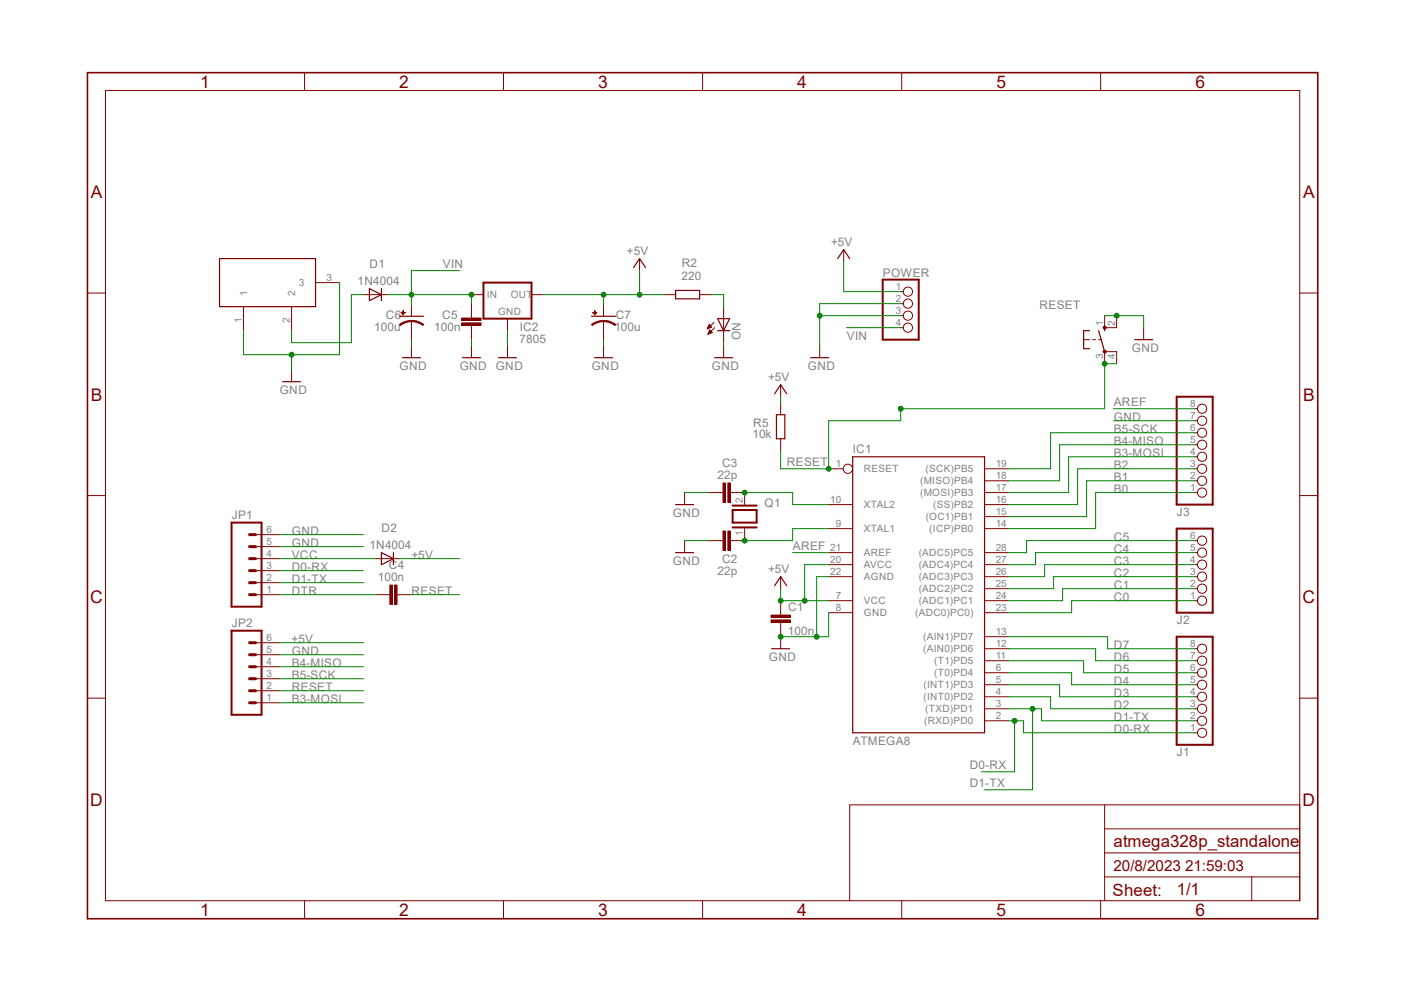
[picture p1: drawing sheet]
<svg xmlns="http://www.w3.org/2000/svg" width="297mm" height="210mm" viewBox="0 0 297 210" stroke-linecap="round" stroke-linejoin="round" font-family="sans-serif">
<path d="M163.9 83.3l1.2-1.9 1.3 1.9M164.3 87.7h1.7v5.1h-1.7zM180.4 96.6h27.9v58.4h-27.9z" fill="none" stroke="#800000" stroke-width=".25"/>
<g fill="none" stroke="#800000" stroke-width=".21">
<path d="M165.1 81.4v2.5M165.1 85.2v2.5M165.1 92.8v2.5M175.3 99.1h3.1M208.3 99.1h5.1M175.3 116.9h5.1M175.3 119.4h5.1M175.3 106.7h5.1M175.3 111.8h5.1M208.3 116.9h5.1M208.3 119.4h5.1M208.3 101.7h5.1"/>
<path d="M208.3 104.2h5.1M208.3 106.7h5.1M208.3 109.3h5.1M208.3 111.8h5.1M165.1 129.6v.5M165.1 131.6v.5M175.3 122h5.1M175.3 127h5.1M175.3 129.6h5.1M208.3 122h5.1M208.3 124.5h5.1M208.3 127h5.1"/>
<path d="M208.3 129.6h5.1M208.3 134.7h5.1M208.3 137.2h5.1M208.3 139.7h5.1M208.3 142.3h5.1M208.3 144.8h5.1M208.3 147.4h5.1M208.3 149.9h5.1M208.3 152.4h5.1"/>
<circle cx="179.4" cy="99.1" r=".98"/>
</g>
<path d="M163.1 131.1h4.1v.5h-4.1z" fill-rule="evenodd" fill="#800000"/>
<path d="M163.1 131.1h4.1v.5h-4.1z" fill="none" stroke="#800000" stroke-width=".21"/>
<path d="M163.1 130.1h4.1v.5h-4.1z" fill-rule="evenodd" fill="#800000"/>
<path d="M152.4 114.3h.6M154.5 114.3h.5M157.5 104.2v2.5M157.5 111.8v2.5M163.1 130.1h4.1v.5h-4.1zM165.1 122v2.5M165.1 127v2.6M165.1 132.1v5.1" fill="none" stroke="#800000" stroke-width=".21"/>
<path d="M163.2 137.2h3.8M163.9 123.9l1.2-1.9 1.3 1.9" fill="none" stroke="#800000" stroke-width=".25"/>
<path d="M155 107.9h5.1v2.6h-5.1zM155 106.9h5.1M155 111.5h5.1" fill="none" stroke="#800000" stroke-width=".42"/>
<path d="M154 112.3h.5v4.1h-.5z" fill-rule="evenodd" fill="#800000"/>
<path d="M154 112.3h.5v4.1h-.5z" fill="none" stroke="#800000" stroke-width=".21"/>
<path d="M153 112.3h.5v4.1h-.5z" fill-rule="evenodd" fill="#800000"/>
<path d="M149.9 114.3h2.5M152.4 104.2h.6M153 112.3h.5v4.1h-.5zM154.5 104.2h.5M155 114.3h2.5" fill="none" stroke="#800000" stroke-width=".21"/>
<path d="M154 102.2h.5v4h-.5z" fill-rule="evenodd" fill="#800000"/>
<path d="M154 102.2h.5v4h-.5z" fill="none" stroke="#800000" stroke-width=".21"/>
<path d="M153 102.2h.5v4h-.5z" fill-rule="evenodd" fill="#800000"/>
<g fill="none" stroke="#800000" stroke-width=".21">
<path d="M178.5 52.8v2.5M76.9 62.3h5.1M99.7 66.8v.5M99.7 68.8v.5M107.4 73.1v2.5M173.4 73.1v2.5M190.5 61.7h.6M190.5 64.2h.6M190.5 66.8h.6M190.5 69.3h.6M252.7 99.1h.6M252.7 96.6h.6"/>
<path d="M252.7 94.1h.6M252.7 91.5h.6M252.7 89h.6M252.7 86.4h.6M144.8 104.2v2.5M144.8 114.3v2.6M149.9 104.2h2.5M153 102.2h.5v4h-.5zM155 104.2h2.5M252.7 104.2h.6M252.7 101.7h.6M252.7 119.4h.6"/>
<path d="M252.7 116.9h.6M252.7 114.3h.6M252.7 139.7h.6M252.7 137.2h.6M252.7 127h.6M252.7 124.5h.6M252.7 122h.6M252.7 155h.6M252.7 152.4h.6M252.7 149.9h.6M252.7 147.4h.6M252.7 144.8h.6"/>
<path d="M252.7 142.3h.6"/>
<circle cx="192.1" cy="66.8" r=".98"/>
<circle cx="192.1" cy="64.2" r=".98"/>
<circle cx="192.1" cy="69.3" r=".98"/>
<circle cx="192.1" cy="61.7" r=".98"/>
<circle cx="254.3" cy="91.5" r=".98"/>
<circle cx="254.3" cy="89" r=".98"/>
<circle cx="254.3" cy="94.1" r=".98"/>
<circle cx="254.3" cy="99.1" r=".98"/>
<circle cx="254.3" cy="86.4" r=".98"/>
<circle cx="254.3" cy="96.6" r=".98"/>
<circle cx="254.3" cy="114.3" r=".98"/>
<circle cx="254.3" cy="119.4" r=".98"/>
<circle cx="254.3" cy="101.7" r=".98"/>
<circle cx="254.3" cy="116.9" r=".98"/>
<circle cx="254.3" cy="104.2" r=".98"/>
<circle cx="254.3" cy="127" r=".98"/>
<circle cx="254.3" cy="124.5" r=".98"/>
<circle cx="254.3" cy="122" r=".98"/>
<circle cx="254.3" cy="137.2" r=".98"/>
<circle cx="254.3" cy="139.7" r=".98"/>
<circle cx="254.3" cy="144.8" r=".98"/>
<circle cx="254.3" cy="149.9" r=".98"/>
<circle cx="254.3" cy="155" r=".98"/>
<circle cx="254.3" cy="152.4" r=".98"/>
<circle cx="254.3" cy="147.4" r=".98"/>
<circle cx="254.3" cy="142.3" r=".98"/>
</g>
<path d="M177.2 54.7l1.3-1.9 1.2 1.9M78.1 61l2.6 1.3-2.6 1.3zM80.7 61v2.6M105.5 75.6h3.8M171.5 75.6h3.8M142.9 116.9h3.8M142.9 106.7h3.8" fill="none" stroke="#800000" stroke-width=".25"/>
<path d="M186.7 59.1h7.7v12.7h-7.7zM248.9 83.9h7.6v22.8h-7.6zM248.9 111.8h7.6v17.8h-7.6zM248.9 134.7h7.6v22.8h-7.6z" fill="none" stroke="#800000" stroke-width=".42"/>
<path d="M97.7 67.3h4.1v.5h-4.1z" fill-rule="evenodd" fill="#800000"/>
<path d="M97.7 67.3h4.1v.5h-4.1z" fill="none" stroke="#800000" stroke-width=".21"/>
<path d="M97.7 68.3h4.1v.5h-4.1z" fill-rule="evenodd" fill="#800000"/>
<path d="M87 67.9v1.5M97.7 68.3h4.1v.5h-4.1zM99.7 64.2v2.6M99.7 69.3v2.5M99.7 73.1v2.5" fill="none" stroke="#800000" stroke-width=".21"/>
<path d="M84.5 66.9h5.1M97.8 75.6h3.8" fill="none" stroke="#800000" stroke-width=".25"/>
<path d="M87 67.8a3.6 3.6 0 0 1 2.6 .8l-.1 .2a4.1 4.1 0 0 0-2.5-.8z" fill-rule="evenodd" fill="#800000"/>
<path d="M87 67.8a3.6 3.6 0 0 1 2.6 .8l-.1 .2a4.1 4.1 0 0 0-2.5-.8z" fill="none" stroke="#800000" stroke-width=".21"/>
<path d="M84.5 68.6l1.5-.7 1-.1v.2a4.1 4.1 0 0 0-2.3 .8z" fill-rule="evenodd" fill="#800000"/>
<path d="M84.5 68.6l1.5-.7 1-.1v.2a4.1 4.1 0 0 0-2.3 .8z" fill="none" stroke="#800000" stroke-width=".21"/>
<path d="M84.8 66.1l.9 .1z" fill-rule="evenodd" fill="#800000"/>
<path d="M84.8 66.1l.9 .1z" fill="none" stroke="#800000" stroke-width=".21"/>
<path d="M85.2 65.7l.1 .9z" fill-rule="evenodd" fill="#800000"/>
<path d="M85.2 65.7l.1 .9zM87 64.3v2.6M87 69.4v2.6M127.7 67.9v1.5" fill="none" stroke="#800000" stroke-width=".21"/>
<path d="M125.1 66.9h5.1" fill="none" stroke="#800000" stroke-width=".25"/>
<path d="M127.7 67.8a3.8 3.8 0 0 1 2.6 .8l-.2 .2a4.1 4.1 0 0 0-2.4-.8z" fill-rule="evenodd" fill="#800000"/>
<path d="M127.7 67.8a3.8 3.8 0 0 1 2.6 .8l-.2 .2a4.1 4.1 0 0 0-2.4-.8z" fill="none" stroke="#800000" stroke-width=".21"/>
<path d="M125.1 68.6l1.6-.7 1-.1v.2a3.9 3.9 0 0 0-2.4 .8z" fill-rule="evenodd" fill="#800000"/>
<path d="M125.1 68.6l1.6-.7 1-.1v.2a3.9 3.9 0 0 0-2.4 .8z" fill="none" stroke="#800000" stroke-width=".21"/>
<path d="M125.4 66.1l.9 .1z" fill-rule="evenodd" fill="#800000"/>
<path d="M125.4 66.1l.9 .1z" fill="none" stroke="#800000" stroke-width=".21"/>
<path d="M125.8 65.7l.1 .9z" fill-rule="evenodd" fill="#800000"/>
<g fill="none" stroke="#800000" stroke-width=".21">
<path d="M135.3 54.7v2.5M87 73.1v2.5M125.8 65.7l.1 .9zM127.7 64.3v2.6M127.7 69.4v2.6M127.7 73.1v2.5M140.4 62.3h2.5M148 62.3h2.5M153.1 73.1v2.5M229.2 71.8h1.3M231.1 71.8h.7M232.4 71.8h.6"/>
<path d="M233.7 69.3h2.5M233.7 74.4h2.5"/>
</g>
<path d="M134 56.6l1.3-1.9 1.3 1.9M85.1 75.6h3.8M125.8 75.6h3.8M142.9 61.4h5.1v1.8h-5.1zM151.2 75.6h3.8M230.5 69.9h-1.3v3.8h1.3M232.4 69.9l1.3 4.5M233.7 69.3v.6" fill="none" stroke="#800000" stroke-width=".25"/>
<path d="M233.5 74.1h.4v.5l-.2 .1-.2-.1-.2-.2z" fill-rule="evenodd" fill="#800000"/>
<path d="M233.5 74.1h.4v.5l-.2 .1-.2-.1-.2-.2z" fill="none" stroke="#800000" stroke-width=".21"/>
<path d="M233.5 69h.4v.5l-.2 .1-.2-.1-.2-.2z" fill-rule="evenodd" fill="#800000"/>
<g fill="none" stroke="#800000" stroke-width=".21">
<path d="M22.3 19.1h252.7v171.4h-252.7zM64.4 15.4v3.7M106.5 15.4v3.7M148.6 15.4v3.7M190.8 15.4v3.7M232.8 15.4v3.7M66.8 59.8h5M18.5 62h3.8M51.5 64.9v5M61.7 64.9v5M61.7 78.2v2.5M99.7 62.3h2.6"/>
<path d="M107.4 67.4v2.5M112.4 62.3h2.6M149.7 69.5h.1M149.7 69.4h.3M149.7 69.3h.5M149.8 69.2h.6M149.8 70.7h.1M149.8 69.1h.7M149.8 70.5h.3M149.9 69h.5M149.9 70.4h.4M149.9 69h.4"/>
<path d="M149.9 70.4h.6M149.9 68.9h.3M149.9 70.3h.7M150 68.8h.2M150 70.2h.5M150 68.7l-.4 .9M150 68.7l.5 .5-.9 .4M150 68.7h.1M150 70.1h.5M150.1 70h.3M150.1 69.9h.2M150.2 69.8l.5 .5-.9 .4z"/>
<path d="M150.2 69.8h.1M151 68.2l-1.4 1.4M151.2 69.3l-1.4 1.4M153.1 64.9v7.6M233.5 69h.4v.5l-.2 .1-.2-.1-.2-.2zM233.7 66.8v2.5M233.7 74.4v2.5M236.2 66.8v2.5M236.2 74.4v2.5M241.9 69.3v2.5M275 62h3.8M18.5 104.8h3.8"/>
<path d="M54.1 118.2h5M54.1 115.6h5M54.1 113.1h5M275 104.8h3.8M54.1 125.8h5M54.1 123.2h5M54.1 120.7h5M82 125.8h.5M84 125.8h.5M18.5 147.7h3.8M275 147.7h3.8M233.7 170.2v20.3"/>
<path d="M233.7 175.3h41.3M275 170.2h-95.3v20.3M64.4 190.5v3.8M106.5 190.5v3.8M148.6 190.5v3.8M190.8 190.5v3.8M232.8 190.5v3.8M233.7 185.5h41.3M233.7 180.4h41.3M264.8 185.5v5"/>
</g>
<path d="M46.4 54.7h20.4v10.2h-20.4zM151.8 67.4h2.5l-1.2 2.5zM151.8 69.9h2.5M240 71.8h3.8M59.8 80.7h3.8" fill="none" stroke="#800000" stroke-width=".25"/>
<path d="M102.3 59.8h10.1v7.6h-10.1zM49 110.5h6.3v17.8h-6.3z" fill="none" stroke="#800000" stroke-width=".42"/>
<path d="M18.5 15.4h260.3v178.9h-260.3z" fill="none" stroke="#800000" stroke-width=".34"/>
<path d="M52.8 115.6h1.3M52.8 118.2h1.3M52.8 113.1h1.3M52.8 120.7h1.3M52.8 123.2h1.3M52.8 125.8h1.3" fill="none" stroke="#800000" stroke-width=".64"/>
<path d="M83.5 123.7h.5v4.1h-.5z" fill-rule="evenodd" fill="#800000"/>
<path d="M83.5 123.7h.5v4.1h-.5z" fill="none" stroke="#800000" stroke-width=".21"/>
<path d="M82.5 123.7h.5v4.1h-.5z" fill-rule="evenodd" fill="#800000"/>
<path d="M79.4 118.2h5.1M54.1 138.5h5M54.1 135.9h5M79.4 125.8h2.6M82.5 123.7h.5v4.1h-.5zM84.5 125.8h2.5M54.1 148.6h5M54.1 146.1h5M54.1 143.6h5M54.1 141h5" fill="none" stroke="#800000" stroke-width=".21"/>
<path d="M80.7 116.9l2.5 1.3-2.5 1.2zM83.2 116.9v2.5" fill="none" stroke="#800000" stroke-width=".25"/>
<path d="M49 133.4h6.3v17.8h-6.3z" fill="none" stroke="#800000" stroke-width=".42"/>
<path d="M52.8 138.5h1.3M52.8 135.9h1.3M52.8 143.6h1.3M52.8 146.1h1.3M52.8 148.6h1.3M52.8 141h1.3" fill="none" stroke="#800000" stroke-width=".64"/>
<path d="M165.1 83.9v1.3M252.7 94.1h-28.5v7.6h-10.8M175.3 119.4h-5.1v7.6M165.1 124.5v2.5h10.2M59.1 141h17.8" fill="none" stroke="#008000" stroke-width=".21"/>
<circle cx="165.1" cy="127" r=".51" fill="#008000"/>
<circle cx="165.1" cy="127" r=".51" fill="none" stroke="#008000" stroke-width=".21"/>
<circle cx="170.2" cy="127" r=".51" fill="#008000"/>
<g fill="none" stroke="#008000" stroke-width=".21">
<path d="M135.3 57.2v5.1M178.5 55.3v6.4h12M115 62.3h25.4M127.7 62.3v2"/>
<circle cx="170.2" cy="127" r=".51"/>
</g>
<circle cx="127.7" cy="62.3" r=".51" fill="#008000"/>
<circle cx="127.7" cy="62.3" r=".51" fill="none" stroke="#008000" stroke-width=".21"/>
<circle cx="135.3" cy="62.3" r=".51" fill="#008000"/>
<g fill="none" stroke="#008000" stroke-width=".21">
<path d="M84.5 118.2h12.7M59.1 135.9h17.8M175.3 129.6v5.1h-10.2M175.3 122h-2.5v12.7"/>
<circle cx="135.3" cy="62.3" r=".51"/>
</g>
<circle cx="165.1" cy="134.7" r=".51" fill="#008000"/>
<circle cx="165.1" cy="134.7" r=".51" fill="none" stroke="#008000" stroke-width=".21"/>
<circle cx="172.8" cy="134.7" r=".51" fill="#008000"/>
<g fill="none" stroke="#008000" stroke-width=".21">
<path d="M87 72v1.1M99.7 71.8v1.3M107.4 69.9v3.2M127.7 72v1.1M233.7 66.8h8.2v2.5M144.8 114.3h5.1M144.8 104.2h5.1"/>
<circle cx="172.8" cy="134.7" r=".51"/>
</g>
<circle cx="236.2" cy="66.8" r=".51" fill="#008000"/>
<g fill="none" stroke="#008000" stroke-width=".21">
<path d="M173.4 66.8h17.1M190.5 64.2h-17.1v8.9"/>
<circle cx="236.2" cy="66.8" r=".51"/>
</g>
<circle cx="173.4" cy="66.8" r=".51" fill="#008000"/>
<g fill="none" stroke="#008000" stroke-width=".21">
<path d="M71.8 59.8v15.2h-20.3v-5.1M61.7 75v3.2M153.1 72.5v.6M235.6 89h17.1"/>
<circle cx="173.4" cy="66.8" r=".51"/>
</g>
<circle cx="61.7" cy="75" r=".51" fill="#008000"/>
<g fill="none" stroke="#008000" stroke-width=".21">
<path d="M59.1 113.1h17.8M59.1 115.6h17.8M175.3 111.8h-7.6v2.5h-10.2M59.1 138.5h17.8"/>
<circle cx="61.7" cy="75" r=".51"/>
</g>
<circle cx="157.5" cy="114.3" r=".51" fill="#008000"/>
<g fill="none" stroke="#008000" stroke-width=".21">
<path d="M157.5 104.2h10.2v2.5h7.6"/>
<circle cx="157.5" cy="114.3" r=".51"/>
</g>
<circle cx="157.5" cy="104.2" r=".51" fill="#008000"/>
<g fill="none" stroke="#008000" stroke-width=".21">
<path d="M236.2 76.9h-2.5v9.5h-43.2v2.6h-15.2v10.1h-10.2v-3.8M235.6 86.4h17.1M252.7 96.6h-26.6v7.6h-12.7M252.7 99.1h-24.7v7.6h-14.6M167.7 116.9h7.6M252.7 104.2h-20.9v7.6h-18.4M252.7 119.4h-31.7v2.6h-7.6M252.7 116.9h-33.6v2.5h-5.7M252.7 114.3h-35.5v2.6h-3.8M252.7 101.7h-22.8v7.6h-16.5M213.4 139.7h15.8v2.6h23.5M213.4 137.2h18.4v2.5h20.9"/>
<path d="M213.4 134.7h20.9v2.5h18.4M252.7 127h-26v2.6h-13.3M252.7 124.5h-27.9v2.5h-11.4M252.7 122h-29.8v2.5h-9.5M59.1 148.6h17.8M213.4 147.4h8.8v2.5h30.5M213.4 144.8h10.8v2.6h28.5M213.4 142.3h13.3v2.5h26"/>
<circle cx="157.5" cy="104.2" r=".51"/>
</g>
<circle cx="233.7" cy="76.9" r=".51" fill="#008000"/>
<circle cx="233.7" cy="76.9" r=".51" fill="none" stroke="#008000" stroke-width=".21"/>
<circle cx="175.3" cy="99.1" r=".51" fill="#008000"/>
<circle cx="175.3" cy="99.1" r=".51" fill="none" stroke="#008000" stroke-width=".21"/>
<circle cx="190.5" cy="86.4" r=".51" fill="#008000"/>
<g fill="none" stroke="#008000" stroke-width=".21">
<path d="M97.2 57.2h-10.2v7.1M82 62.3h17.7v1.9M179.1 69.3h11.4M87 125.8h10.2M59.1 146.1h17.8"/>
<circle cx="190.5" cy="86.4" r=".51"/>
</g>
<circle cx="87" cy="62.3" r=".51" fill="#008000"/>
<circle cx="87" cy="62.3" r=".51" fill="none" stroke="#008000" stroke-width=".21"/>
<circle cx="99.7" cy="62.3" r=".51" fill="#008000"/>
<g fill="none" stroke="#008000" stroke-width=".21">
<path d="M76.9 62.3h-2.6v10.2h-12.6v-2.6M150.5 62.3h2.6v2.6M252.7 91.5h-30.5v7.6h-8.8M59.1 118.2h20.3M59.1 125.8h20.3M59.1 143.6h17.8M213.4 149.9h6.9v2.5h32.4M218.4 149.9v17.1h-10.1"/>
<circle cx="99.7" cy="62.3" r=".51"/>
</g>
<circle cx="218.4" cy="149.9" r=".51" fill="#008000"/>
<g fill="none" stroke="#008000" stroke-width=".21">
<path d="M59.1 123.2h17.8M213.4 152.4h3.1v2.6h36.2M214.6 152.4v10.8h-7"/>
<circle cx="218.4" cy="149.9" r=".51"/>
</g>
<circle cx="214.6" cy="152.4" r=".51" fill="#008000"/>
<g fill="none" stroke="#008000" stroke-width=".21">
<path d="M59.1 120.7h17.8"/>
<circle cx="214.6" cy="152.4" r=".51"/>
</g>
<g font-size="3.7" fill="#800000">
<text x="42.3" y="18.6">1</text>
<text x="84.5" y="18.6">2</text>
<text x="126.6" y="18.6">3</text>
<text x="168.7" y="18.6">4</text>
<text x="210.8" y="18.6">5</text>
<text x="252.9" y="18.6">6</text>
<text x="19.2" y="41.9">A</text>
<text x="275.7" y="41.9">A</text>
<text x="19.2" y="84.8">B</text>
<text x="275.7" y="84.8">B</text>
<text x="19.1" y="127.6">C</text>
<text x="275.5" y="127.6">C</text>
<text x="19.1" y="170.4">D</text>
<text x="275.5" y="170.4">D</text>
<text x="42.3" y="193.7">1</text>
<text x="84.5" y="193.7">2</text>
<text x="126.6" y="193.7">3</text>
<text x="168.7" y="193.7">4</text>
<text x="210.8" y="193.7">5</text>
<text x="252.9" y="193.7">6</text>
</g>
<g font-size="3.6" fill="#800000">
<text x="235.6" y="179.1">atmega328p_standalone</text>
<text x="235.4" y="189.4">Sheet:</text>
<text x="248.9" y="189.3">1/1</text>
</g>
<text font-size="3.2" fill="#800000" x="235.6" y="184.2">20/8/2023 21:59:03</text>
<g font-size="2.5" fill="#808080">
<text x="132.6" y="53.9">+5V</text>
<text x="175.8" y="52">+5V</text>
<text x="78.2" y="56.8">D1</text>
<text x="93.7" y="56.6">VIN</text>
<text x="144.2" y="59.3">220</text>
<text x="144.2" y="56.4">R2</text>
<text x="186.8" y="58.5">POWER</text>
<text x="75.7" y="60.2">1N4004</text>
<text x="219.9" y="65.4">RESET</text>
<text x="79.2" y="70">100u</text>
<text x="81.6" y="67.4">C6</text>
<text x="91.9" y="69.9">100n</text>
<text x="93.6" y="67.4">C5</text>
<text x="109.9" y="69.9">IC2</text>
<text x="130" y="70">100u</text>
<text x="130.2" y="67.4">C7</text>
<text x="156.6" y="71.9" transform="rotate(-90 156.6 71.9)">ON</text>
<text x="179.2" y="71.8">VIN</text>
<text x="109.9" y="72.5">7805</text>
<text x="239.4" y="74.4">GND</text>
<text x="59.2" y="83.3">GND</text>
<text x="84.5" y="78.2">GND</text>
<text x="97.2" y="78.2">GND</text>
<text x="104.9" y="78.2">GND</text>
<text x="125.2" y="78.2">GND</text>
<text x="150.6" y="78.2">GND</text>
<text x="162.5" y="80.6">+5V</text>
<text x="170.9" y="78.2">GND</text>
<text x="235.6" y="89">GND</text>
<text x="235.6" y="85.8">AREF</text>
<text x="159.2" y="92.5">10k</text>
<text x="159.3" y="90.3">R5</text>
<text x="180.4" y="95.8">IC1</text>
<text x="235.6" y="94.1">B4-MISO</text>
<text x="235.6" y="91.5">B5-SCK</text>
<text x="151.8" y="101.3">22p</text>
<text x="152.7" y="98.8">C3</text>
<text x="166.5" y="98.5">RESET</text>
<text x="235.6" y="101.7">B1</text>
<text x="235.6" y="99.1">B2</text>
<text x="235.6" y="96.6">B3-MOSI</text>
<text x="161.8" y="107.3">Q1</text>
<text x="235.6" y="104.2">B0</text>
<text x="49" y="109.8">JP1</text>
<text x="61.7" y="113.1">GND</text>
<text x="80.7" y="112.6">D2</text>
<text x="142.3" y="109.3">GND</text>
<text x="249" y="109.1">J3</text>
<text x="61.7" y="115.6">GND</text>
<text x="61.7" y="118.2">VCC</text>
<text x="78.1" y="116">1N4004</text>
<text x="87" y="118.2">+5V</text>
<text x="142.3" y="119.4">GND</text>
<text x="152.7" y="119">C2</text>
<text x="167.7" y="116.2">AREF</text>
<text x="235.6" y="119.4">C3</text>
<text x="235.6" y="116.9">C4</text>
<text x="235.6" y="114.3">C5</text>
<text x="61.7" y="125.8">DTR</text>
<text x="61.7" y="123.2">D1-TX</text>
<text x="61.7" y="120.7">D0-RX</text>
<text x="79.9" y="122.9">100n</text>
<text x="82.3" y="120.3">C4</text>
<text x="87.1" y="125.8">RESET</text>
<text x="151.8" y="121.6">22p</text>
<text x="162.5" y="121.2">+5V</text>
<text x="235.6" y="124.5">C1</text>
<text x="235.6" y="122">C2</text>
<text x="166.7" y="129.2">C1</text>
<text x="235.6" y="127">C0</text>
<text x="249" y="132">J2</text>
<text x="49" y="132.6">JP2</text>
<text x="61.7" y="135.9">+5V</text>
<text x="166.7" y="134.3">100n</text>
<text x="235.6" y="137.2">D7</text>
<text x="61.7" y="141">B4-MISO</text>
<text x="61.7" y="138.5">GND</text>
<text x="61.7" y="143.6">B5-SCK</text>
<text x="162.6" y="139.7">GND</text>
<text x="235.6" y="142.3">D5</text>
<text x="235.6" y="139.7">D6</text>
<text x="61.7" y="148.6">B3-MOSI</text>
<text x="61.7" y="146.1">RESET</text>
<text x="235.6" y="149.9">D2</text>
<text x="235.6" y="147.4">D3</text>
<text x="235.6" y="144.8">D4</text>
<text x="235.6" y="152.4">D1-TX</text>
<text x="235.6" y="155">D0-RX</text>
<text x="180.4" y="157.5">ATMEGA8</text>
<text x="249" y="159.9">J1</text>
<text x="205.2" y="166.4">D1-TX</text>
<text x="205.2" y="162.6">D0-RX</text>
</g>
<g font-size="2.1" fill="#808080">
<text x="69.1" y="59.4">3</text>
<text x="52.3" y="62.5" transform="rotate(-90 52.3 62.5)">1</text>
<text x="62.4" y="62.5" transform="rotate(-90 62.4 62.5)">2</text>
<text x="63.2" y="60.5">3</text>
<text x="103" y="62.9">IN</text>
<text x="108" y="62.9">OUT</text>
<text x="189.5" y="61.3">1</text>
<text x="189.5" y="63.9">2</text>
<text x="51.1" y="68.4" transform="rotate(-90 51.1 68.4)">1</text>
<text x="61.3" y="68.4" transform="rotate(-90 61.3 68.4)">2</text>
<text x="105.4" y="66.6">GND</text>
<text x="189.5" y="66.4">3</text>
<text x="189.5" y="69">4</text>
<text x="233.3" y="69" transform="rotate(-90 233.3 69)">1</text>
<text x="235.9" y="69" transform="rotate(-90 235.9 69)">2</text>
<text x="233.3" y="75.9" transform="rotate(-90 233.3 75.9)">3</text>
<text x="235.9" y="75.9" transform="rotate(-90 235.9 75.9)">4</text>
<text x="251.8" y="88.6">7</text>
<text x="251.8" y="86.1">8</text>
<text x="251.8" y="93.7">5</text>
<text x="251.8" y="91.1">6</text>
<text x="176.8" y="98.8">1</text>
<text x="182.8" y="99.9">RESET</text>
<text x="195.8" y="99.9">(SCK)PB5</text>
<text x="210.7" y="98.8">19</text>
<text x="210.7" y="101.3">18</text>
<text x="251.8" y="101.3">2</text>
<text x="251.8" y="98.8">3</text>
<text x="251.8" y="96.2">4</text>
<text x="157.1" y="106.4" transform="rotate(-90 157.1 106.4)">2</text>
<text x="175.6" y="106.4">10</text>
<text x="182.8" y="107.5">XTAL2</text>
<text x="194.6" y="102.4">(MISO)PB4</text>
<text x="194.6" y="105">(MOSI)PB3</text>
<text x="197.4" y="107.5">(SS)PB2</text>
<text x="210.7" y="103.8">17</text>
<text x="210.7" y="106.4">16</text>
<text x="251.8" y="103.8">1</text>
<text x="56.4" y="112.7">6</text>
<text x="157.1" y="113.4" transform="rotate(-90 157.1 113.4)">1</text>
<text x="176.8" y="111.5">9</text>
<text x="182.8" y="112.6">XTAL1</text>
<text x="195.8" y="110">(OC1)PB1</text>
<text x="196.6" y="112.6">(ICP)PB0</text>
<text x="210.7" y="108.9">15</text>
<text x="210.7" y="111.5">14</text>
<text x="56.4" y="117.8">4</text>
<text x="56.4" y="115.3">5</text>
<text x="175.6" y="119.1">20</text>
<text x="175.6" y="116.5">21</text>
<text x="182.8" y="117.6">AREF</text>
<text x="194.4" y="117.6">(ADC5)PC5</text>
<text x="210.7" y="116.5">28</text>
<text x="210.7" y="119.1">27</text>
<text x="251.8" y="119.1">4</text>
<text x="251.8" y="116.5">5</text>
<text x="251.8" y="114">6</text>
<text x="56.4" y="125.4">1</text>
<text x="56.4" y="122.9">2</text>
<text x="56.4" y="120.4">3</text>
<text x="175.6" y="121.6">22</text>
<text x="182.8" y="120.2">AVCC</text>
<text x="182.8" y="122.7">AGND</text>
<text x="194.4" y="120.2">(ADC4)PC4</text>
<text x="194.4" y="122.7">(ADC3)PC3</text>
<text x="194.4" y="125.3">(ADC2)PC2</text>
<text x="210.7" y="121.6">26</text>
<text x="210.7" y="124.2">25</text>
<text x="251.8" y="124.2">2</text>
<text x="251.8" y="121.6">3</text>
<text x="176.8" y="129.2">8</text>
<text x="176.8" y="126.7">7</text>
<text x="182.8" y="130.3">GND</text>
<text x="182.8" y="127.8">VCC</text>
<text x="193.6" y="130.3">(ADC0)PC0)</text>
<text x="194.4" y="127.8">(ADC1)PC1</text>
<text x="210.7" y="126.7">24</text>
<text x="210.7" y="129.2">23</text>
<text x="251.8" y="126.7">1</text>
<text x="56.4" y="135.6">6</text>
<text x="195.3" y="135.4">(AIN1)PD7</text>
<text x="195.3" y="138">(AIN0)PD6</text>
<text x="210.7" y="134.3">13</text>
<text x="210.7" y="136.9">12</text>
<text x="251.8" y="136.9">8</text>
<text x="56.4" y="143.2">3</text>
<text x="56.4" y="140.7">4</text>
<text x="56.4" y="138.1">5</text>
<text x="197.7" y="140.5">(T1)PD5</text>
<text x="197.7" y="143">(T0)PD4</text>
<text x="210.7" y="139.4">11</text>
<text x="210.7" y="141.9">6</text>
<text x="251.8" y="141.9">6</text>
<text x="251.8" y="139.4">7</text>
<text x="56.4" y="148.3">1</text>
<text x="56.4" y="145.8">2</text>
<text x="195.4" y="145.6">(INT1)PD3</text>
<text x="195.4" y="148.1">(INT0)PD2</text>
<text x="210.7" y="144.5">5</text>
<text x="210.7" y="147">4</text>
<text x="210.7" y="149.6">3</text>
<text x="251.8" y="149.6">3</text>
<text x="251.8" y="147">4</text>
<text x="251.8" y="144.5">5</text>
<text x="195.5" y="153.2">(RXD)PD0</text>
<text x="195.7" y="150.7">(TXD)PD1</text>
<text x="210.7" y="152.1">2</text>
<text x="251.8" y="154.6">1</text>
<text x="251.8" y="152.1">2</text>
</g>
</svg>
